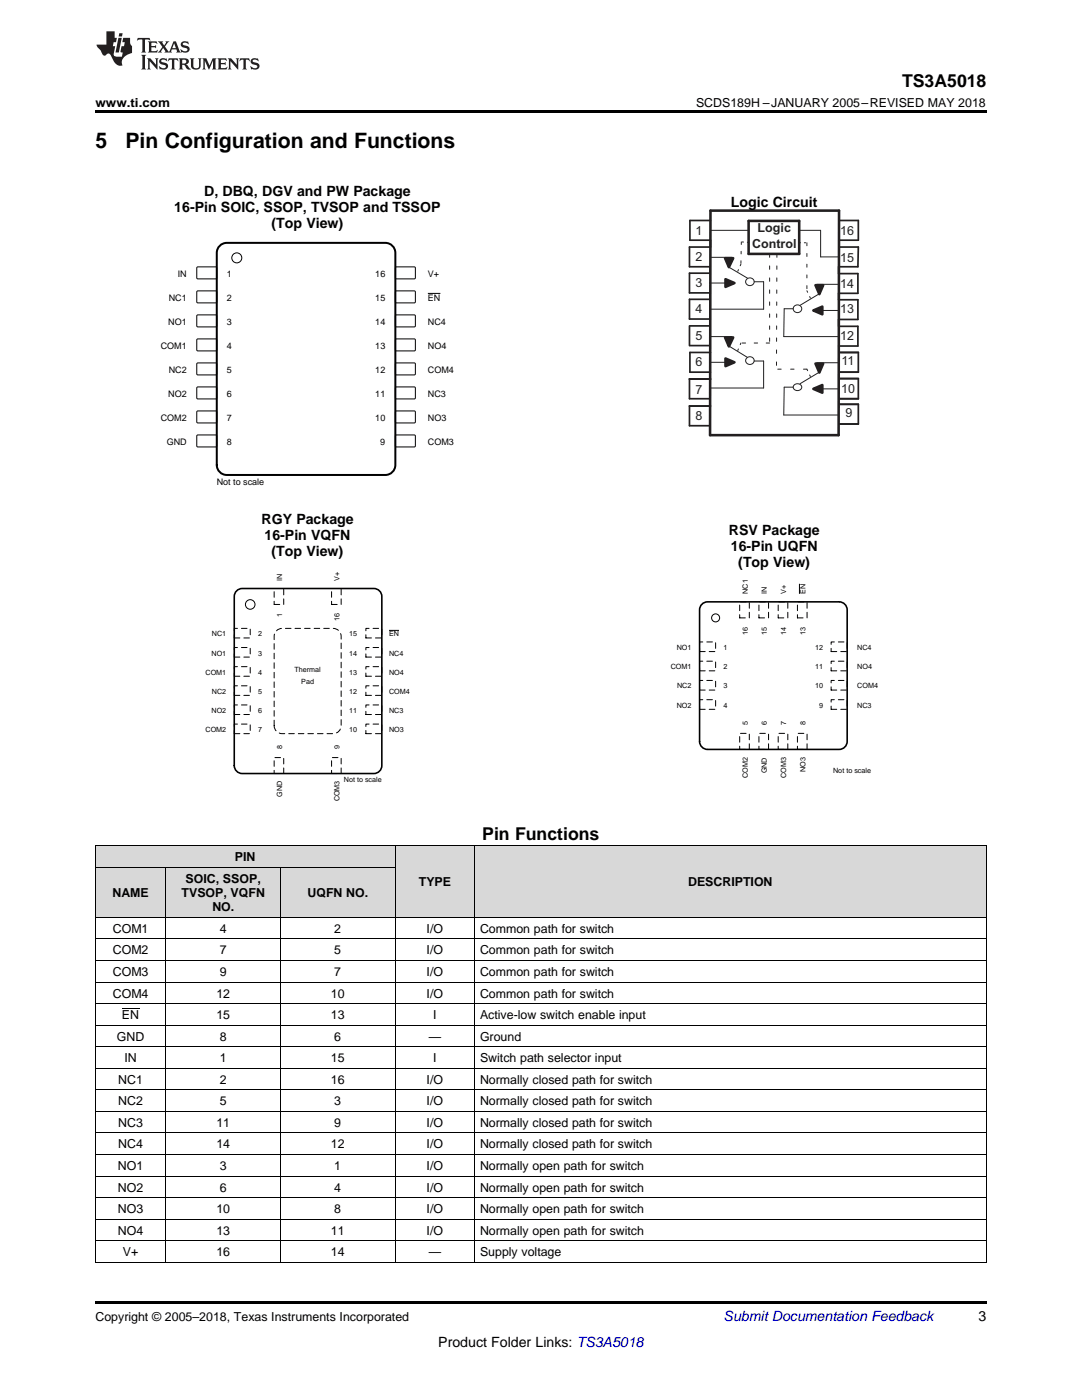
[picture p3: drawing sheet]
<svg xmlns="http://www.w3.org/2000/svg" width="216mm" height="279mm" viewBox="0 0 216 279" stroke-linecap="round" stroke-linejoin="round" font-family="sans-serif">
<g fill="#d8d8d8">
<path d="M78.9 168.9h15.8v14.2h-15.8z"/>
<path d="M94.7 168.9h102.1v14.2h-102.1z"/>
<path d="M19 173.2h14.1v9.9h-14.1z"/>
<path d="M33.1 173.2h22.9v9.9h-22.9z"/>
<path d="M56 173.2h22.9v9.9h-22.9z"/>
<path d="M19 168.9h14.1v4.3h-14.1z"/>
<path d="M33.1 168.9h22.9v4.3h-22.9z"/>
<path d="M56 168.9h22.9v4.3h-22.9z"/>
</g>
<path d="M19 252h.2zM55.9 252h.1zM78.8 252h.1zM94.6 252h.1zM196.7 252h.1zM19 259.7h177.8v.5h-177.8z" fill="#000"/>
<g fill="none" stroke="#000" stroke-width=".2">
<path d="M19 173.1h59.9M19 168.8h177.8M19.1 168.8v83.2M33.1 173.1v78.9M55.9 173.1v78.9M78.8 168.8v83.2M94.7 168.8v83.2M196.8 168.8v83.2M19 196h177.8M19 191.7h177.8M19 187.4h177.8M19 183.1h177.8"/>
<path d="M19 217.5h177.8M19 213.2h177.8M19 208.9h177.8M19 204.6h177.8M19 200.3h177.8M19 239h177.8M19 234.7h177.8M19 230.4h177.8M19 226.1h177.8M19 221.8h177.8M19 251.9h177.8M19 247.6h177.8"/>
<path d="M19 243.3h177.8"/>
</g>
<path d="M54.7 144.8a1.59 1.59 0 0 0 1.6 1.6h10.2a1.59 1.59 0 0 0 1.6-1.6v-17.8a1.59 1.59 0 0 0-1.6-1.6h-10.2a1.59 1.59 0 0 0-1.6 1.6v17.8" fill="none" stroke="#000" stroke-width=".2" stroke-dasharray="1.1 .8"/>
<path d="M46.7 125.4h3.2v1.9h-3.2z" fill-rule="evenodd" fill="#fff"/>
<path d="M46.7 125.4h3.2v1.9h-3.2z" fill="none" stroke="#000" stroke-width=".2" stroke-dasharray="1.1 .8"/>
<path d="M46.7 129.2h3.2v1.9h-3.2z" fill-rule="evenodd" fill="#fff"/>
<path d="M46.7 129.2h3.2v1.9h-3.2z" fill="none" stroke="#000" stroke-width=".2" stroke-dasharray="1.1 .8"/>
<path d="M46.7 133h3.2v2h-3.2z" fill-rule="evenodd" fill="#fff"/>
<path d="M46.7 133h3.2v2h-3.2z" fill="none" stroke="#000" stroke-width=".2" stroke-dasharray="1.1 .8"/>
<path d="M46.7 136.9h3.2v1.9h-3.2z" fill-rule="evenodd" fill="#fff"/>
<path d="M46.7 136.9h3.2v1.9h-3.2z" fill="none" stroke="#000" stroke-width=".2" stroke-dasharray="1.1 .8"/>
<path d="M46.7 140.7h3.2v1.9h-3.2z" fill-rule="evenodd" fill="#fff"/>
<path d="M46.7 140.7h3.2v1.9h-3.2z" fill="none" stroke="#000" stroke-width=".2" stroke-dasharray="1.1 .8"/>
<path d="M46.7 144.5h3.2v1.9h-3.2z" fill-rule="evenodd" fill="#fff"/>
<path d="M46.7 144.5h3.2v1.9h-3.2z" fill="none" stroke="#000" stroke-width=".2" stroke-dasharray="1.1 .8"/>
<path d="M54.7 151.2h1.9v3.2h-1.9z" fill-rule="evenodd" fill="#fff"/>
<path d="M54.7 151.2h1.9v3.2h-1.9z" fill="none" stroke="#000" stroke-width=".2" stroke-dasharray="1.1 .8"/>
<path d="M66.2 151.2h1.9v3.2h-1.9z" fill-rule="evenodd" fill="#fff"/>
<path d="M66.2 151.2h1.9v3.2h-1.9z" fill="none" stroke="#000" stroke-width=".2" stroke-dasharray="1.1 .8"/>
<path d="M73 144.5h3.2v1.9h-3.2z" fill-rule="evenodd" fill="#fff"/>
<path d="M73 144.5h3.2v1.9h-3.2z" fill="none" stroke="#000" stroke-width=".2" stroke-dasharray="1.1 .8"/>
<path d="M73 140.7h3.2v1.9h-3.2z" fill-rule="evenodd" fill="#fff"/>
<path d="M73 140.7h3.2v1.9h-3.2z" fill="none" stroke="#000" stroke-width=".2" stroke-dasharray="1.1 .8"/>
<path d="M73 136.9h3.2v1.9h-3.2z" fill-rule="evenodd" fill="#fff"/>
<path d="M73 136.9h3.2v1.9h-3.2z" fill="none" stroke="#000" stroke-width=".2" stroke-dasharray="1.1 .8"/>
<path d="M73 133h3.2v2h-3.2z" fill-rule="evenodd" fill="#fff"/>
<path d="M73 133h3.2v2h-3.2z" fill="none" stroke="#000" stroke-width=".2" stroke-dasharray="1.1 .8"/>
<path d="M73 129.2h3.2v1.9h-3.2z" fill-rule="evenodd" fill="#fff"/>
<path d="M73 129.2h3.2v1.9h-3.2z" fill="none" stroke="#000" stroke-width=".2" stroke-dasharray="1.1 .8"/>
<path d="M73 125.4h3.2v1.9h-3.2z" fill-rule="evenodd" fill="#fff"/>
<path d="M73 125.4h3.2v1.9h-3.2z" fill="none" stroke="#000" stroke-width=".2" stroke-dasharray="1.1 .8"/>
<path d="M77.6 125.8h2" fill="none" stroke="#000" stroke-width=".2"/>
<path d="M66.2 117.4h1.9v3.2h-1.9z" fill-rule="evenodd" fill="#fff"/>
<path d="M66.2 117.4h1.9v3.2h-1.9z" fill="none" stroke="#000" stroke-width=".2" stroke-dasharray="1.1 .8"/>
<path d="M54.7 117.4h1.9v3.2h-1.9z" fill-rule="evenodd" fill="#fff"/>
<path d="M54.7 117.4h1.9v3.2h-1.9z" fill="none" stroke="#000" stroke-width=".2" stroke-dasharray="1.1 .8"/>
<circle cx="49.9" cy="120.6" r=".96" fill="none" stroke="#000" stroke-width=".2"/>
<path d="M47.1 118.1l.7-.6 .5-.1h26.3a1.59 1.59 0 0 1 1.6 1.6v33.8a1.59 1.59 0 0 1-1.6 1.6h-26.3a1.59 1.59 0 0 1-1.6-1.6v-33.8z" fill="none" stroke="#000" stroke-width=".32"/>
<path d="M147.6 120.1h1.9v3.2h-1.9z" fill-rule="evenodd" fill="#fff"/>
<path d="M147.6 120.1h1.9v3.2h-1.9z" fill="none" stroke="#000" stroke-width=".2" stroke-dasharray="1.1 .8"/>
<path d="M147.6 146.4h1.9v3.2h-1.9z" fill-rule="evenodd" fill="#fff"/>
<path d="M147.6 146.4h1.9v3.2h-1.9z" fill="none" stroke="#000" stroke-width=".2" stroke-dasharray="1.1 .8"/>
<path d="M139.6 128.1h3.2v1.9h-3.2z" fill-rule="evenodd" fill="#fff"/>
<path d="M139.6 128.1h3.2v1.9h-3.2z" fill="none" stroke="#000" stroke-width=".2" stroke-dasharray="1.1 .8"/>
<path d="M165.8 128.1h3.2v1.9h-3.2z" fill-rule="evenodd" fill="#fff"/>
<path d="M165.8 128.1h3.2v1.9h-3.2z" fill="none" stroke="#000" stroke-width=".2" stroke-dasharray="1.1 .8"/>
<path d="M151.4 120.1h2v3.2h-2z" fill-rule="evenodd" fill="#fff"/>
<path d="M151.4 120.1h2v3.2h-2z" fill="none" stroke="#000" stroke-width=".2" stroke-dasharray="1.1 .8"/>
<path d="M151.4 146.4h2v3.2h-2z" fill-rule="evenodd" fill="#fff"/>
<path d="M151.4 146.4h2v3.2h-2z" fill="none" stroke="#000" stroke-width=".2" stroke-dasharray="1.1 .8"/>
<path d="M139.6 132h3.2v1.9h-3.2z" fill-rule="evenodd" fill="#fff"/>
<path d="M139.6 132h3.2v1.9h-3.2z" fill="none" stroke="#000" stroke-width=".2" stroke-dasharray="1.1 .8"/>
<path d="M165.8 132h3.2v1.9h-3.2z" fill-rule="evenodd" fill="#fff"/>
<path d="M165.8 132h3.2v1.9h-3.2z" fill="none" stroke="#000" stroke-width=".2" stroke-dasharray="1.1 .8"/>
<path d="M155.3 120.1h1.9v3.2h-1.9z" fill-rule="evenodd" fill="#fff"/>
<path d="M155.3 120.1h1.9v3.2h-1.9z" fill="none" stroke="#000" stroke-width=".2" stroke-dasharray="1.1 .8"/>
<path d="M155.3 146.4h1.9v3.2h-1.9z" fill-rule="evenodd" fill="#fff"/>
<path d="M155.3 146.4h1.9v3.2h-1.9z" fill="none" stroke="#000" stroke-width=".2" stroke-dasharray="1.1 .8"/>
<path d="M139.6 135.8h3.2v1.9h-3.2z" fill-rule="evenodd" fill="#fff"/>
<path d="M139.6 135.8h3.2v1.9h-3.2z" fill="none" stroke="#000" stroke-width=".2" stroke-dasharray="1.1 .8"/>
<path d="M165.8 135.8h3.2v1.9h-3.2z" fill-rule="evenodd" fill="#fff"/>
<path d="M165.8 135.8h3.2v1.9h-3.2z" fill="none" stroke="#000" stroke-width=".2" stroke-dasharray="1.1 .8"/>
<path d="M159.1 120.1h1.9v3.2h-1.9z" fill-rule="evenodd" fill="#fff"/>
<path d="M159.1 120.1h1.9v3.2h-1.9z" fill="none" stroke="#000" stroke-width=".2" stroke-dasharray="1.1 .8"/>
<path d="M159.5 116.5v2" fill="none" stroke="#000" stroke-width=".2"/>
<path d="M159.1 146.4h1.9v3.2h-1.9z" fill-rule="evenodd" fill="#fff"/>
<path d="M159.1 146.4h1.9v3.2h-1.9z" fill="none" stroke="#000" stroke-width=".2" stroke-dasharray="1.1 .8"/>
<path d="M139.6 139.6h3.2v2h-3.2z" fill-rule="evenodd" fill="#fff"/>
<path d="M139.6 139.6h3.2v2h-3.2z" fill="none" stroke="#000" stroke-width=".2" stroke-dasharray="1.1 .8"/>
<path d="M165.8 139.6h3.2v2h-3.2z" fill-rule="evenodd" fill="#fff"/>
<path d="M165.8 139.6h3.2v2h-3.2z" fill="none" stroke="#000" stroke-width=".2" stroke-dasharray="1.1 .8"/>
<circle cx="142.8" cy="123.3" r=".8" fill="none" stroke="#000" stroke-width=".2"/>
<path d="M140.1 120.6l.7-.4 .4-.1h26.2a1.6 1.6 0 0 1 1.6 1.6v26.3a1.6 1.6 0 0 1-1.6 1.6h-26.2a1.6 1.6 0 0 1-1.6-1.6v-26.3v-.4z" fill="none" stroke="#000" stroke-width=".32"/>
<path d="M39.3 53.3h3.9v2.3h-3.9z" fill-rule="evenodd" fill="#fff"/>
<path d="M39.3 53.3h3.9v2.3h-3.9z" fill="none" stroke="#000" stroke-width=".2"/>
<path d="M78.9 53.3h3.9v2.3h-3.9z" fill-rule="evenodd" fill="#fff"/>
<path d="M78.9 53.3h3.9v2.3h-3.9z" fill="none" stroke="#000" stroke-width=".2"/>
<path d="M39.3 58.1h3.9v2.3h-3.9z" fill-rule="evenodd" fill="#fff"/>
<path d="M39.3 58.1h3.9v2.3h-3.9z" fill="none" stroke="#000" stroke-width=".2"/>
<path d="M78.9 58.1h3.9v2.3h-3.9z" fill-rule="evenodd" fill="#fff"/>
<path d="M78.9 58.1h3.9v2.3h-3.9zM85.4 58.6h2.5" fill="none" stroke="#000" stroke-width=".2"/>
<path d="M39.3 62.9h3.9v2.3h-3.9z" fill-rule="evenodd" fill="#fff"/>
<path d="M39.3 62.9h3.9v2.3h-3.9z" fill="none" stroke="#000" stroke-width=".2"/>
<path d="M78.9 62.9h3.9v2.3h-3.9z" fill-rule="evenodd" fill="#fff"/>
<path d="M78.9 62.9h3.9v2.3h-3.9z" fill="none" stroke="#000" stroke-width=".2"/>
<path d="M39.3 67.7h3.9v2.3h-3.9z" fill-rule="evenodd" fill="#fff"/>
<path d="M39.3 67.7h3.9v2.3h-3.9z" fill="none" stroke="#000" stroke-width=".2"/>
<path d="M78.9 67.7h3.9v2.3h-3.9z" fill-rule="evenodd" fill="#fff"/>
<path d="M78.9 67.7h3.9v2.3h-3.9z" fill="none" stroke="#000" stroke-width=".2"/>
<path d="M39.3 72.5h3.9v2.3h-3.9z" fill-rule="evenodd" fill="#fff"/>
<path d="M39.3 72.5h3.9v2.3h-3.9z" fill="none" stroke="#000" stroke-width=".2"/>
<path d="M78.9 72.5h3.9v2.3h-3.9z" fill-rule="evenodd" fill="#fff"/>
<path d="M78.9 72.5h3.9v2.3h-3.9z" fill="none" stroke="#000" stroke-width=".2"/>
<path d="M39.3 77.3h3.9v2.3h-3.9z" fill-rule="evenodd" fill="#fff"/>
<path d="M39.3 77.3h3.9v2.3h-3.9z" fill="none" stroke="#000" stroke-width=".2"/>
<path d="M78.9 77.3h3.9v2.3h-3.9z" fill-rule="evenodd" fill="#fff"/>
<path d="M78.9 77.3h3.9v2.3h-3.9z" fill="none" stroke="#000" stroke-width=".2"/>
<path d="M39.3 82.1h3.9v2.2h-3.9z" fill-rule="evenodd" fill="#fff"/>
<path d="M39.3 82.1h3.9v2.2h-3.9z" fill="none" stroke="#000" stroke-width=".2"/>
<path d="M78.9 82.1h3.9v2.2h-3.9z" fill-rule="evenodd" fill="#fff"/>
<path d="M78.9 82.1h3.9v2.2h-3.9z" fill="none" stroke="#000" stroke-width=".2"/>
<path d="M39.3 86.9h3.9v2.2h-3.9z" fill-rule="evenodd" fill="#fff"/>
<path d="M39.3 86.9h3.9v2.2h-3.9z" fill="none" stroke="#000" stroke-width=".2"/>
<path d="M78.9 86.9h3.9v2.2h-3.9z" fill-rule="evenodd" fill="#fff"/>
<g fill="none" stroke="#000" stroke-width=".2">
<path d="M78.9 86.9h3.9v2.2h-3.9z"/>
<circle cx="47.2" cy="51.5" r="1"/>
</g>
<path d="M43.8 49.1l.9-.6h.6h31.6a2 2 0 0 1 2 2v42.3a2 2 0 0 1-2 2h-31.6a2 2 0 0 1-2-2v-42.3v-.6z" fill="none" stroke="#000" stroke-width=".4"/>
<path d="M167.4 70.3h3.9v4h-3.9" fill="none" stroke="#231f20" stroke-width=".34"/>
<path d="M162.7 56.9h1.6l-.8 1.8z" fill-rule="evenodd" fill="#231f20"/>
<path d="M141.8 42h25.6l-.1 44.8h-25.6zM162.7 56.9h1.6l-.8 1.8z" fill="none" stroke="#231f20" stroke-width=".51"/>
<path d="M141.8 44h-4.1v3.9h4.1v1.4h-4.2v3.9h4.1v1.3h-4.1v4h4.1v1.2h-4.1v4h4.1v1.3M167.4 44h3.9v3.9h-3.9v1.4h3.9l-.1 3.9h-3.9v1.4h3.9v3.9h-3.9v1.3h3.9v4h-3.9v1.2M137.6 65v4M137.7 65h3.8M137.7 69h4M141.8 70.3h-4.1v4h4.1M141.8 75.6h-4.2v4h4.1M167.3 65.1h3.9v4h-3.9" fill="none" stroke="#231f20" stroke-width=".34"/>
<path d="M163 56.7h4.3M163.5 58.6l-3.9 2.3" fill="none" stroke="#231f20" stroke-width=".2"/>
<circle cx="159.2" cy="61.7" r=".81" fill="#fff"/>
<g fill="none" stroke="#231f20" stroke-width=".2">
<path d="M159.5 46h4.2v5.3h3.7"/>
<circle cx="159.2" cy="61.7" r=".81"/>
</g>
<path d="M167.4 75.6h3.9v4h-3.9M141.8 81h-4.2v4h4.1M167.4 80.7h3.9v3.9h-3.9" fill="none" stroke="#231f20" stroke-width=".34"/>
<path d="M149.4 44.1h10.1v6.6h-10.1z" fill="none" stroke="#231f20" stroke-width=".51"/>
<path d="M159.5 48.4h1.5" fill="none" stroke="#231f20" stroke-width=".2" stroke-dasharray=".3 .8"/>
<path d="M161 48.4v9.6" fill="none" stroke="#231f20" stroke-width=".2" stroke-dasharray=".6 1.5"/>
<path d="M162.3 62l1.8-.8v1.5z" fill="#231f20"/>
<path d="M162.3 62l1.8-.8v1.5z" fill="none" stroke="#231f20" stroke-width=".51"/>
<path d="M141.8 46h7.6M158.3 61.6h-1.8l-.1 5.6h10.9M163 62h4.3" fill="none" stroke="#231f20" stroke-width=".2"/>
<path d="M161 58l.8 1.7" fill="none" stroke="#231f20" stroke-width=".2" stroke-dasharray=".3 .9"/>
<path d="M153.6 50.7v17.8M155 50.7l-.1 23" fill="none" stroke="#231f20" stroke-width=".2" stroke-dasharray=".7 1.7"/>
<path d="M144.7 51.5h1.6l-.9 1.8z" fill-rule="evenodd" fill="#231f20"/>
<path d="M144.7 51.5h1.6l-.9 1.8z" fill="none" stroke="#231f20" stroke-width=".51"/>
<path d="M141.8 51.4h4.2M145.4 53.3l3.8 2.2" fill="none" stroke="#231f20" stroke-width=".2"/>
<circle cx="149.7" cy="56.3" r=".82" fill="#fff"/>
<circle cx="149.7" cy="56.3" r=".82" fill="none" stroke="#231f20" stroke-width=".2"/>
<path d="M144.8 55.7l1.8 .8-1.8 .8z" fill="#231f20"/>
<path d="M144.8 55.7l1.8 .8-1.8 .8z" fill="none" stroke="#231f20" stroke-width=".51"/>
<path d="M141.6 56.5h4.3M150.5 56.2h1.9v5.5h-10.7" fill="none" stroke="#231f20" stroke-width=".2"/>
<path d="M147.8 52.7l-.6 1.6" fill="none" stroke="#231f20" stroke-width=".2" stroke-dasharray=".3 .9"/>
<path d="M147.9 48.3l-.1 4.4" fill="none" stroke="#231f20" stroke-width=".2" stroke-dasharray=".5 1.4"/>
<path d="M149.4 48.4l-1.5-.1" fill="none" stroke="#231f20" stroke-width=".2" stroke-dasharray=".3 .8"/>
<path d="M144.7 67.3h1.6l-.9 1.8z" fill-rule="evenodd" fill="#231f20"/>
<path d="M144.7 67.3h1.6l-.9 1.8z" fill="none" stroke="#231f20" stroke-width=".51"/>
<path d="M141.8 67.2h4.2M145.4 69.1l3.8 2.3" fill="none" stroke="#231f20" stroke-width=".2"/>
<circle cx="149.7" cy="72" r=".82" fill="#fff"/>
<circle cx="149.7" cy="72" r=".82" fill="none" stroke="#231f20" stroke-width=".2"/>
<path d="M144.8 71.5l1.8 .8-1.8 .8z" fill="#231f20"/>
<path d="M144.8 71.5l1.8 .8-1.8 .8z" fill="none" stroke="#231f20" stroke-width=".51"/>
<path d="M141.6 72.3h4.3M150.5 72.1h1.9v5.3h-10.7" fill="none" stroke="#231f20" stroke-width=".2"/>
<path d="M147.8 68.5l-.6 1.6" fill="none" stroke="#231f20" stroke-width=".2" stroke-dasharray=".3 .9"/>
<path d="M153.6 68.5h-5.8" fill="none" stroke="#231f20" stroke-width=".2" stroke-dasharray=".7 1.7"/>
<path d="M162.7 72.6h1.6l-.8 1.8z" fill-rule="evenodd" fill="#231f20"/>
<path d="M162.7 72.6h1.6l-.8 1.8z" fill="none" stroke="#231f20" stroke-width=".51"/>
<path d="M163 72.4h4.3M163.5 74.3l-3.9 2.3" fill="none" stroke="#231f20" stroke-width=".2"/>
<path d="M158.5 76.8a.77 .77 0 0 1 1.1-.1 .77 .77 0 0 1 .1 1.1 .77 .77 0 0 1-1.1 .1 .77 .77 0 0 1-.1-1.1z" fill-rule="evenodd" fill="#fff"/>
<path d="M158.5 76.8a.77 .77 0 0 1 1.1-.1 .77 .77 0 0 1 .1 1.1 .77 .77 0 0 1-1.1 .1 .77 .77 0 0 1-.1-1.1z" fill="none" stroke="#231f20" stroke-width=".2"/>
<path d="M162.3 77.6l1.8-.8v1.6z" fill="#231f20"/>
<path d="M162.3 77.6l1.8-.8v1.6z" fill="none" stroke="#231f20" stroke-width=".51"/>
<path d="M158.3 77.3h-1.8l-.1 5.5h10.9M163 77.6h4.3" fill="none" stroke="#231f20" stroke-width=".2"/>
<path d="M161 73.7l.8 1.6" fill="none" stroke="#231f20" stroke-width=".2" stroke-dasharray=".3 .9"/>
<path d="M161 73.7h-6.1" fill="none" stroke="#231f20" stroke-width=".2" stroke-dasharray=".7 1.9"/>
<path d="M19 22h177.8v.5h-177.8z" fill="#000"/>
<g fill="#231f20">
<path d="M27.5 7.6l-.1 .5 .4-.2h.6v.1v2.1l-.2 .4h1l-.3-.4v-2.1l.1-.1h.5l.5 .2-.2-.5zM29.5 8.3l.2 .3v1.5l-.2 .4h1.8l.2-.6a1.04 1.04 0 0 1-1.3 .2v-.7h.6l.3 .2v-.6l-.3 .2h-.6v-.6l.8-.1 .4 .3-.2-.5zM31.5 8.3l.9 1.1-.9 1.1h.8l-.2-.2 .5-.7 .4 .7-.2 .2h1.5l-.1-.2 .1-.4h.9l.1 .4-.2 .2h1l-.3-.3-.7-1.9h-.5l-.9 2-.8-1 .9-1h-.8l.1 .3-.3 .5-.4-.6 .2-.2zM34.7 8.6l.4 1h-.7zM36.3 8.4a.63 .63 0 0 0-.2 .7 .63 .63 0 0 0 .6 .4l.6 .2 .1 .2a.75 .75 0 0 1-.7 .4 .75 .75 0 0 1-.6-.5l.1 .7 .1-.1a1.11 1.11 0 0 0 1.5-.6 1.13 1.13 0 0 0-1.2-.8l-.1-.4a1.04 1.04 0 0 1 1.2 .2l-.2-.5-.1 .1-.5-.2zM28.2 10.9l.2 .4v2.2l-.2 .4h1l-.3-.4v-2.2l.3-.4zM29.3 11.6l.3 .4v1.5l-.3 .4h.8l-.2-.4v-1.3l1.5 1.7v-1.9l.2-.4h-.7l.2 .4v.9l-1.1-1.3zM32 11.8a.62 .62 0 0 0-.2 .7 .62 .62 0 0 0 .6 .4l.6 .1 .1 .3a.76 .76 0 0 1-.7 .3 .76 .76 0 0 1-.6-.4l.1 .7 .1-.1a1.11 1.11 0 0 0 1.5-.6 1.13 1.13 0 0 0-1.2-.8l-.1-.4a1.04 1.04 0 0 1 1.2 .2l-.2-.6-.1 .1-.5-.1zM33.7 11.6l-.2 .6a.61 .61 0 0 1 .8-.3v1.6l-.2 .4h.9l-.2-.4v-1.6a.63 .63 0 0 1 .8 .3l-.2-.6zM35.6 11.6l.3 .4v1.5l-.3 .4h1l-.2-.2v-.8l.5 .2a.76 .76 0 0 0 1.2 .7l-1-1a.58 .58 0 0 0 .6-.5 .58 .58 0 0 0-.5-.6zM36.4 11.9h.1a.45 .45 0 0 1 .5 .1 .45 .45 0 0 1 .1 .5l-.7 .2zM37.9 11.6l.2 .2a2.17 2.17 0 0 0 .3 1.9 .99 .99 0 0 0 1.6-.6v-1.1l.2-.4h-.7l.2 .2a1.92 1.92 0 0 1-.2 1.8 .6 .6 0 0 1-.9-.5v-1.1l.2-.4zM40.4 11.6l.2 .4v1.5l-.2 .4h.7l-.2-.4v-1.4l.8 1.8 .8-1.8v1.4l-.2 .4h.9l-.2-.4v-1.5l.2-.4h-.8l-.6 1.5-.6-1.5zM43.4 11.6l.2 .4v1.5l-.2 .4h1.8l.2-.6a1.04 1.04 0 0 1-1.3 .1v-.6h.5l.4 .2v-.6l-.4 .2h-.5v-.7h.8l.3 .3-.1-.6zM45.5 11.6l.2 .4v1.5l-.2 .4h.7l-.2-.4v-1.3l1.5 1.7v-1.9l.2-.4h-.7l.2 .4v.9l-1.1-1.3zM47.9 11.6l-.1 .6a.61 .61 0 0 1 .8-.3v1.6l-.3 .4h1l-.3-.4 .1-1.6a.63 .63 0 0 1 .7 .3l-.1-.6zM50.2 11.8a.62 .62 0 0 0-.2 .7 .62 .62 0 0 0 .6 .4l.6 .1 .2 .3a.76 .76 0 0 1-.8 .3 .76 .76 0 0 1-.6-.4l.1 .7 .2-.1a1.11 1.11 0 0 0 1.5-.6 1.13 1.13 0 0 0-1.3-.8l-.1-.4a1.04 1.04 0 0 1 1.2 .2l-.1-.6-.2 .1-.5-.1z"/>
<path d="M21.2 6.3v2.6h-1.9l.1 .4 .7 .9a.91 .91 0 0 0 1 .8 .56 .56 0 0 1 .5-.3 .56 .56 0 0 1 .5 .3l.4 .8a1.53 1.53 0 0 0 1.9 1.2 1.54 1.54 0 0 1 1-2.1l.9-.3v-1.4a1.52 1.52 0 0 1-.3-1.6h-1.4l-.2 .8h.5l-.2 .8h-.4l-.2 1v.2l.4 .1-.2 .8a1.93 1.93 0 0 1-1.6-.3l.3-1.8h-.5l.2-.8h.4l.2-.8h-.4v-1.3zM23.6 7.6l-.6 2.9h.7l.6-2.9zM23.8 6.6l-.1 .7h.6l.2-.7z"/>
</g>
<path d="M24.3 201.2h3.5" fill="none" stroke="#000" stroke-width=".2"/>
<g font-size="4.2">
<text x="19" y="29.6">5</text>
<text x="25" y="29.6">Pin Configuration and Functions</text>
</g>
<g font-size="3.5">
<text x="180" y="17.3">TS3A5018</text>
<text x="96.2" y="167.6">Pin Functions</text>
</g>
<g font-size="2.8">
<text x="40.7" y="39.1">D, DBQ, DGV and PW Package</text>
<text x="145.8" y="41.2">Logic Circuit</text>
<text x="34.8" y="42.3">16-Pin SOIC, SSOP, TVSOP and TSSOP</text>
<text x="54.2" y="45.4">(Top View)</text>
<text x="52.2" y="104.6">RGY Package</text>
<text x="52.8" y="107.7">16-Pin VQFN</text>
<text x="145.5" y="106.7">RSV Package</text>
<text x="54.2" y="110.9">(Top View)</text>
<text x="145.8" y="109.9">16-Pin UQFN</text>
<text x="147.3" y="113.1">(Top View)</text>
<text x="195.3" y="263.6">3</text>
<text x="87.5" y="268.9">Product Folder Links: TS3A5018</text>
</g>
<text font-size="2.8" fill="#0000c8" x="144.4" y="263.6">Submit Documentation Feedback</text>
<g font-size="2.5">
<text x="19" y="21.4">www.ti.com</text>
<text x="138.9" y="21.4">SCDS189H –JANUARY 2005–REVISED MAY 2018</text>
<text x="46.9" y="171.9">PIN</text>
<text x="22.4" y="179">NAME</text>
<text x="36.2" y="179">TVSOP, VQFN</text>
<text x="37" y="176.2">SOIC, SSOP,</text>
<text x="61.3" y="179">UQFN NO.</text>
<text x="83.6" y="176.9">TYPE</text>
<text x="137.3" y="176.9">DESCRIPTION</text>
<text x="42.4" y="181.9">NO.</text>
<text x="22.5" y="186.2">COM1</text>
<text x="22.5" y="190.5">COM2</text>
<text x="43.9" y="186.2">4</text>
<text x="43.9" y="190.5">7</text>
<text x="66.7" y="186.2">2</text>
<text x="66.7" y="190.5">5</text>
<text x="85.1" y="186.2">I/O</text>
<text x="85.1" y="190.5">I/O</text>
<text x="95.8" y="186.2">Common path for switch</text>
<text x="95.8" y="190.5">Common path for switch</text>
<text x="22.5" y="194.8">COM3</text>
<text x="43.9" y="194.8">9</text>
<text x="66.7" y="194.8">7</text>
<text x="85.1" y="194.8">I/O</text>
<text x="95.8" y="194.8">Common path for switch</text>
<text x="22.5" y="199.1">COM4</text>
<text x="24.3" y="203.4">EN</text>
<text x="43.2" y="199.1">12</text>
<text x="43.2" y="203.4">15</text>
<text x="66" y="199.1">10</text>
<text x="66" y="203.4">13</text>
<text x="85.1" y="199.1">I/O</text>
<text x="86.4" y="203.4">I</text>
<text x="95.8" y="199.1">Common path for switch</text>
<text x="95.8" y="203.4">Active-low switch enable input</text>
<text x="23.3" y="207.7">GND</text>
<text x="43.9" y="207.7">8</text>
<text x="66.7" y="207.7">6</text>
<text x="85.5" y="207.7">—</text>
<text x="95.8" y="207.7">Ground</text>
<text x="24.8" y="212">IN</text>
<text x="43.9" y="212">1</text>
<text x="66" y="212">15</text>
<text x="86.4" y="212">I</text>
<text x="95.8" y="212">Switch path selector input</text>
<text x="23.6" y="216.3">NC1</text>
<text x="23.6" y="220.6">NC2</text>
<text x="43.9" y="216.3">2</text>
<text x="43.9" y="220.6">5</text>
<text x="66" y="216.3">16</text>
<text x="66.7" y="220.6">3</text>
<text x="85.1" y="216.3">I/O</text>
<text x="85.1" y="220.6">I/O</text>
<text x="95.8" y="216.3">Normally closed path for switch</text>
<text x="95.8" y="220.6">Normally closed path for switch</text>
<text x="23.6" y="224.9">NC3</text>
<text x="43.2" y="224.9">11</text>
<text x="66.7" y="224.9">9</text>
<text x="85.1" y="224.9">I/O</text>
<text x="95.8" y="224.9">Normally closed path for switch</text>
<text x="23.5" y="233.5">NO1</text>
<text x="23.6" y="229.2">NC4</text>
<text x="43.2" y="229.2">14</text>
<text x="43.9" y="233.5">3</text>
<text x="66" y="229.2">12</text>
<text x="66.7" y="233.5">1</text>
<text x="85.1" y="229.2">I/O</text>
<text x="85.1" y="233.5">I/O</text>
<text x="95.8" y="229.2">Normally closed path for switch</text>
<text x="95.8" y="233.5">Normally open path for switch</text>
<text x="23.5" y="237.8">NO2</text>
<text x="43.9" y="237.8">6</text>
<text x="66.7" y="237.8">4</text>
<text x="85.1" y="237.8">I/O</text>
<text x="95.8" y="237.8">Normally open path for switch</text>
<text x="23.5" y="242.1">NO3</text>
<text x="43.2" y="242.1">10</text>
<text x="66.7" y="242.1">8</text>
<text x="85.1" y="242.1">I/O</text>
<text x="95.8" y="242.1">Normally open path for switch</text>
<text x="23.5" y="246.4">NO4</text>
<text x="24.5" y="250.7">V+</text>
<text x="43.2" y="246.4">13</text>
<text x="43.2" y="250.7">16</text>
<text x="66" y="246.4">11</text>
<text x="66" y="250.7">14</text>
<text x="85.1" y="246.4">I/O</text>
<text x="85.5" y="250.7">—</text>
<text x="95.8" y="246.4">Normally open path for switch</text>
<text x="95.8" y="250.7">Supply voltage</text>
<text x="19" y="263.6">Copyright © 2005–2018, Texas Instruments Incorporated</text>
</g>
<g font-size="2.5" fill="#231f20">
<text x="138.8" y="46.8">1</text>
<text x="151.2" y="46.4">Logic</text>
<text x="167.7" y="47">16</text>
<text x="138.8" y="52.1">2</text>
<text x="150.1" y="49.6">Control</text>
<text x="167.7" y="52.2">15</text>
<text x="138.8" y="57.3">3</text>
<text x="167.7" y="57.5">14</text>
<text x="138.8" y="62.6">4</text>
<text x="167.7" y="62.5">13</text>
<text x="138.8" y="67.8">5</text>
<text x="167.7" y="67.8">12</text>
<text x="138.8" y="73">6</text>
<text x="167.9" y="72.9">11</text>
<text x="138.8" y="83.9">8</text>
<text x="138.8" y="78.6">7</text>
<text x="167.8" y="78.4">10</text>
<text x="168.7" y="83.3">9</text>
</g>
<g font-size="1.8">
<text x="35.5" y="55.3">IN</text>
<text x="45.3" y="55.3">1</text>
<text x="74.9" y="55.3">16</text>
<text x="85.4" y="55.3">V+</text>
<text x="33.6" y="64.8">NO1</text>
<text x="33.7" y="60">NC1</text>
<text x="45.3" y="60">2</text>
<text x="45.3" y="64.8">3</text>
<text x="74.9" y="60">15</text>
<text x="74.9" y="64.8">14</text>
<text x="85.4" y="60">EN</text>
<text x="85.4" y="64.8">NC4</text>
<text x="32.1" y="69.6">COM1</text>
<text x="45.3" y="69.6">4</text>
<text x="74.9" y="69.6">13</text>
<text x="85.4" y="69.6">NO4</text>
<text x="33.7" y="74.4">NC2</text>
<text x="45.3" y="74.4">5</text>
<text x="74.9" y="74.4">12</text>
<text x="85.4" y="74.4">COM4</text>
<text x="33.6" y="79.2">NO2</text>
<text x="45.3" y="79.2">6</text>
<text x="74.9" y="79.2">11</text>
<text x="85.4" y="79.2">NC3</text>
<text x="32.1" y="84">COM2</text>
<text x="33.3" y="88.8">GND</text>
<text x="45.3" y="84">7</text>
<text x="45.3" y="88.8">8</text>
<text x="74.9" y="84">10</text>
<text x="75.9" y="88.8">9</text>
<text x="85.4" y="88.8">COM3</text>
<text x="85.4" y="84">NO3</text>
<text x="43.3" y="96.8">Not to scale</text>
</g>
<g font-size="1.4">
<text x="56.3" y="115.9" transform="rotate(-90 56.3 115.9)">IN</text>
<text x="67.8" y="115.9" transform="rotate(-90 67.8 115.9)">V+</text>
<text x="149.2" y="118.5" transform="rotate(-90 149.2 118.5)">NC1</text>
<text x="153" y="118.5" transform="rotate(-90 153 118.5)">IN</text>
<text x="156.9" y="118.5" transform="rotate(-90 156.9 118.5)">V+</text>
<text x="160.7" y="118.5" transform="rotate(-90 160.7 118.5)">EN</text>
<text x="56.3" y="123.2" transform="rotate(-90 56.3 123.2)">1</text>
<text x="67.8" y="124" transform="rotate(-90 67.8 124)">16</text>
<text x="42.2" y="130.8">NO1</text>
<text x="42.3" y="127">NC1</text>
<text x="51.5" y="127">2</text>
<text x="51.5" y="130.8">3</text>
<text x="69.7" y="130.8">14</text>
<text x="69.7" y="127">15</text>
<text x="77.6" y="130.8">NC4</text>
<text x="77.6" y="127">EN</text>
<text x="135" y="129.7">NO1</text>
<text x="144.4" y="129.7">1</text>
<text x="149.2" y="126.7" transform="rotate(-90 149.2 126.7)">16</text>
<text x="153" y="126.7" transform="rotate(-90 153 126.7)">15</text>
<text x="156.9" y="126.7" transform="rotate(-90 156.9 126.7)">14</text>
<text x="160.7" y="126.7" transform="rotate(-90 160.7 126.7)">13</text>
<text x="162.6" y="129.7">12</text>
<text x="171" y="129.7">NC4</text>
<text x="41" y="134.6">COM1</text>
<text x="51.5" y="134.6">4</text>
<text x="58.8" y="134.2">Thermal</text>
<text x="60.1" y="136.5">Pad</text>
<text x="69.7" y="134.6">13</text>
<text x="77.6" y="134.6">NO4</text>
<text x="133.8" y="133.6">COM1</text>
<text x="135.1" y="137.4">NC2</text>
<text x="144.4" y="133.6">2</text>
<text x="144.4" y="137.4">3</text>
<text x="162.6" y="133.6">11</text>
<text x="162.6" y="137.4">10</text>
<text x="171" y="133.6">NO4</text>
<text x="171" y="137.4">COM4</text>
<text x="42.2" y="142.3">NO2</text>
<text x="42.3" y="138.5">NC2</text>
<text x="51.5" y="138.5">5</text>
<text x="51.5" y="142.3">6</text>
<text x="69.7" y="142.3">11</text>
<text x="69.7" y="138.5">12</text>
<text x="77.6" y="142.3">NC3</text>
<text x="77.6" y="138.5">COM4</text>
<text x="135" y="141.2">NO2</text>
<text x="144.4" y="141.2">4</text>
<text x="163.4" y="141.2">9</text>
<text x="171" y="141.2">NC3</text>
<text x="41" y="146.1">COM2</text>
<text x="51.5" y="146.1">7</text>
<text x="56.3" y="149.4" transform="rotate(-90 56.3 149.4)">8</text>
<text x="67.8" y="149.4" transform="rotate(-90 67.8 149.4)">9</text>
<text x="69.7" y="146.1">10</text>
<text x="77.6" y="146.1">NO3</text>
<text x="149.2" y="144.6" transform="rotate(-90 149.2 144.6)">5</text>
<text x="153" y="144.6" transform="rotate(-90 153 144.6)">6</text>
<text x="156.9" y="144.6" transform="rotate(-90 156.9 144.6)">7</text>
<text x="160.7" y="144.6" transform="rotate(-90 160.7 144.6)">8</text>
<text x="68.6" y="156">Not to scale</text>
<text x="149.2" y="155.3" transform="rotate(-90 149.2 155.3)">COM2</text>
<text x="153" y="154.4" transform="rotate(-90 153 154.4)">GND</text>
<text x="156.9" y="155.3" transform="rotate(-90 156.9 155.3)">COM3</text>
<text x="160.7" y="154.1" transform="rotate(-90 160.7 154.1)">NO3</text>
<text x="166.2" y="154.4">Not to scale</text>
<text x="56.3" y="159" transform="rotate(-90 56.3 159)">GND</text>
<text x="67.8" y="159.9" transform="rotate(-90 67.8 159.9)">COM3</text>
</g>
</svg>
